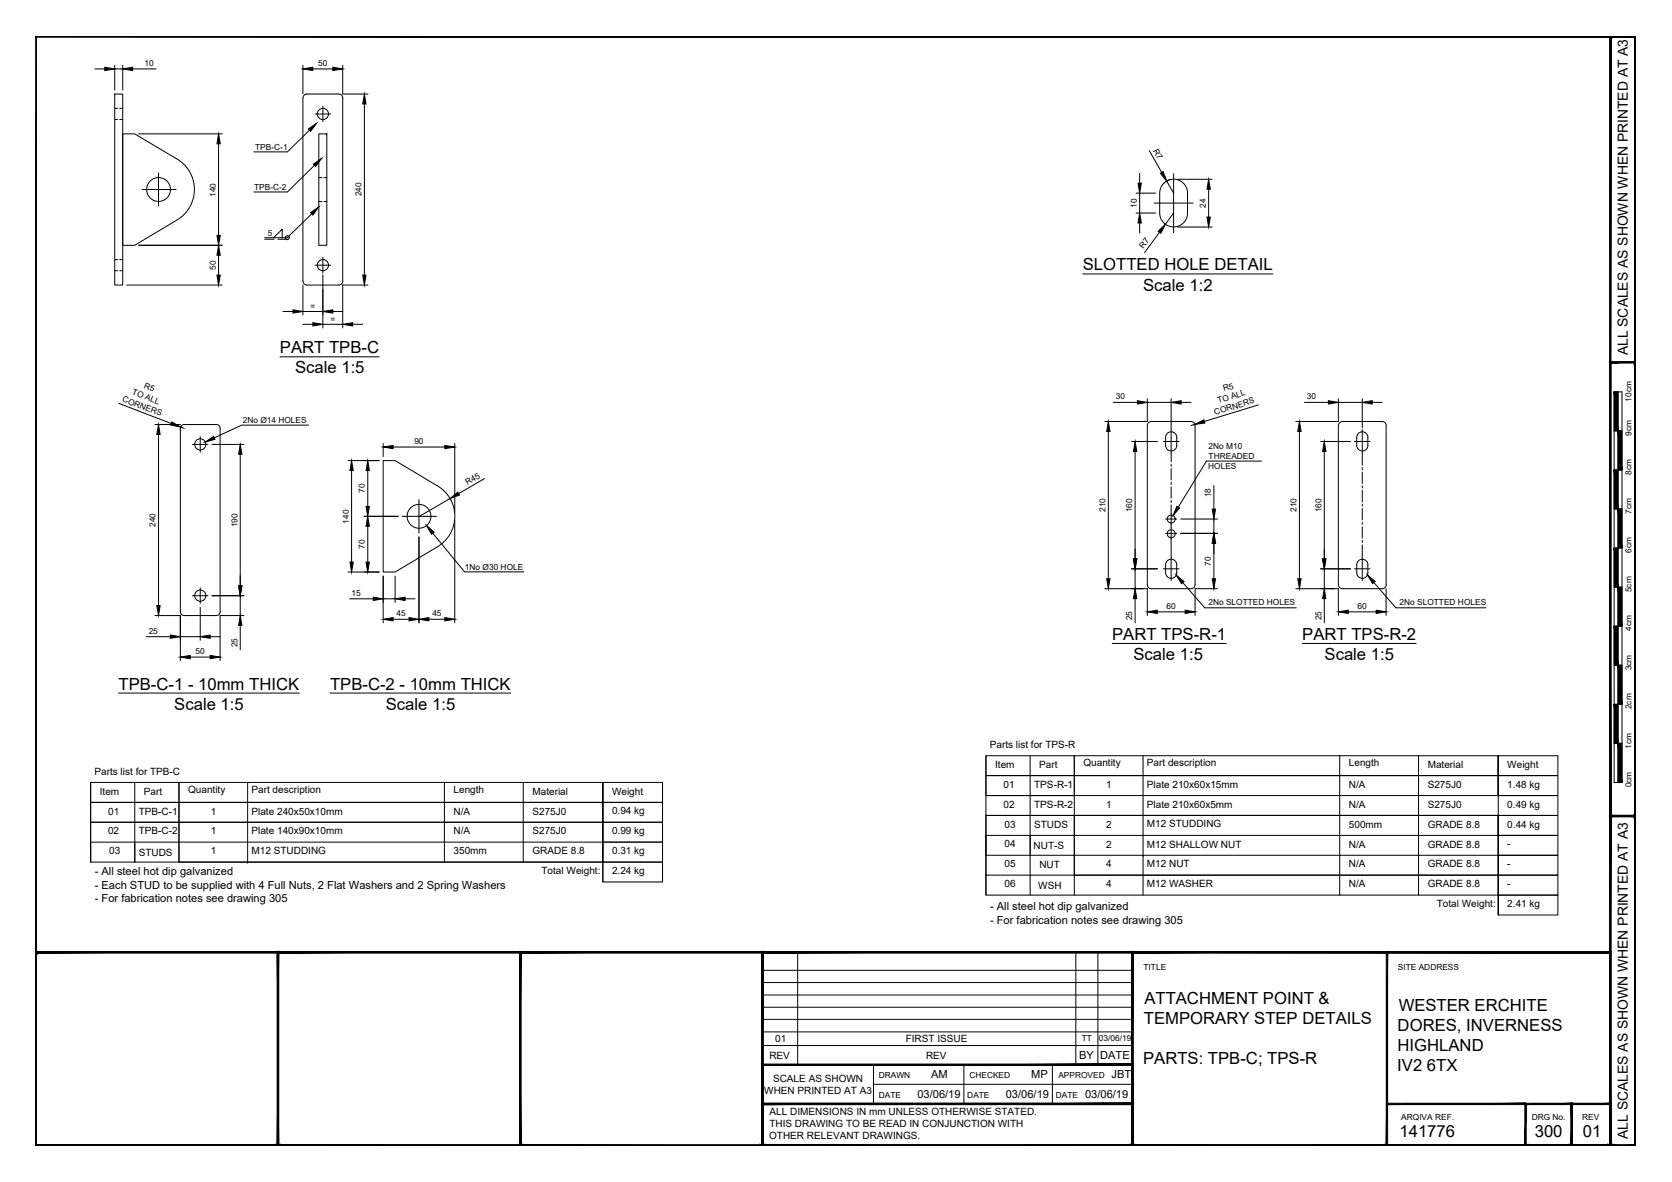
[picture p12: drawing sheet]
<svg xmlns="http://www.w3.org/2000/svg" width="420mm" height="297mm" viewBox="0 0 420 297" stroke-linecap="round" stroke-linejoin="round" font-family="sans-serif">
<!-- layer: PROPOSED OTHER USER 1 -->
<g fill="none" stroke="#000" stroke-width=".25">
<path d="M28.8 23.6h2v48h-2zM44.3 39.9a8.9 8.9 0 0 1 0 15.5M44.3 39.9l-10.5-6.3h-3v28h3l10.5-6.2M76.4 23.9l.7-.3h8a.97 .97 0 0 1 1 1v46a1.01 1.01 0 0 1-1 1h-8a1.04 1.04 0 0 1-1-1v-46zM80.1 33.6h2v28h-2zM292.4 46.1a3.5 3.5 0 0 1 3.9-.8 3.5 3.5 0 0 1 2.1 3.2v5a3.5 3.5 0 0 1-3.5 3.5 3.5 3.5 0 0 1-3.5-3.5v-5a3.5 3.5 0 0 1 1-2.4zM55.3 107.7v46M55.3 107.7a.97 .97 0 0 0-1-1h-8a1.01 1.01 0 0 0-1 1v46M96.3 115.7h3l10.5 6.3a8.9 8.9 0 0 1 0 15.5l-10.5 6.2h-3zM288.6 106.2l.7-.3h10a1.01 1.01 0 0 1 1 1v40a1.01 1.01 0 0 1-1 1h-10a1.01 1.01 0 0 1-1-1v-40zM293.5 108.8a1.41 1.41 0 0 1 1.4-.1 1.41 1.41 0 0 1 .8 1.2v2a1.41 1.41 0 0 1-1.4 1.4 1.41 1.41 0 0 1-1.4-1.4l.1-2.4zM336.3 106.9v40"/>
<path d="M336.3 106.9a1.01 1.01 0 0 1 1-1h10a1.01 1.01 0 0 1 1 1M343.7 109.9v2M343.7 109.9a1.41 1.41 0 0 0-1.4-1.4 1.41 1.41 0 0 0-1.4 1.4v2a1.41 1.41 0 0 0 1.4 1.4 1.41 1.41 0 0 0 1.4-1.4M348.3 106.9v40M45.3 153.7a1.01 1.01 0 0 0 1 1h8a1.01 1.01 0 0 0 1-1M292.9 142v1.9a1.41 1.41 0 0 0 1.4 1.4 1.41 1.41 0 0 0 1.4-1.4v-1.9M292.9 141.9a1.41 1.41 0 0 1 1.4-1.4 1.41 1.41 0 0 1 1.4 1.4M336.3 146.9a1.01 1.01 0 0 0 1 1h10a1.01 1.01 0 0 0 1-1M340.9 142v1.9a1.41 1.41 0 0 0 1.4 1.4 1.41 1.41 0 0 0 1.4-1.4M340.9 141.9a1.41 1.41 0 0 1 1.4-1.4 1.41 1.41 0 0 1 1.4 1.4M343.7 142v1.9"/>
<circle cx="81.1" cy="28.6" r="1.41"/>
<circle cx="39.8" cy="47.6" r="3"/>
<circle cx="81.1" cy="66.6" r="1.41"/>
<circle cx="50.3" cy="111.7" r="1.41"/>
<circle cx="105.3" cy="129.7" r="3"/>
<circle cx="294.3" cy="130.4" r="1.01"/>
<circle cx="294.3" cy="134.1" r="1.01"/>
<circle cx="50.3" cy="149.7" r="1.41"/>
</g>
<!-- layer: PROPOSED OTHER USER 1 - HIDDEN -->
<g fill="none" stroke="#000" stroke-width=".25">
<path d="M28.8 30h.8M28.8 27.2h.8M30.1 30h.7M30.1 27.2h.7M80.1 44.6h.8M80.1 50.6h.8M81.4 44.6h.7M81.4 50.6h.7M28.8 65.2h.8M28.8 68h.8M30.1 65.2h.7M30.1 68h.7"/>
<path d="M294.3 113.9v2.1M294.3 116.6v.6M294.3 117.8v2.8M342.3 113.9v3M342.3 117.5v.6M342.3 118.6v2.9M294.3 121.2v.6M294.3 122.3v2.9M294.3 125.8v.5M294.3 126.9v2.1M294.3 131.8v.8M294.3 135.5v4.5"/>
<path d="M342.3 122.1v.5M342.3 123.2v2.9M342.3 126.6v.6M342.3 127.8v2.8M342.3 131.2v.6M342.3 132.4v2.8M342.3 135.8v.6M342.3 136.9v3.1"/>
</g>
<!-- layer: TEXT AND DIMENSIONS -->
<g fill="none" stroke="#000" stroke-width=".25">
<path d="M23.8 17.3h2.5M28.8 17.3h2M28.8 16.4v6.2M30.8 16.4v6.2M33.3 17.3h5.9M76.1 16.4v7.2M78.6 17.3h5M86.1 16.4v7.2h6.4M34.8 33.6h21M54.9 36.1v23M77.8 32.7l-5.6 5.5h-8.4M79.2 28.6h3.9"/>
<path d="M81.1 26.7v3.9M91.6 26.1v43M288.8 37.9l3.1 5.4M35.6 47.6h8.6M39.8 43.4v8.4M68.7 59.7l2.2-2.1v2.1M78.3 53.7l-6.1 6h-5.7M79 41.6l-6.8 6.6h-8.4M285.5 53.5h4.9M285.5 48.5h4.9M286.4 43.5v2.5M286.4 48.5v5"/>
<path d="M286.4 56v2.6M290 51h9.8M291.4 58.4l-3.8 5.1M293.2 45.5l1.7 3M293.9 45.2l-1.4 .8M294.9 43.7v14.7M294.9 53.5l-2.1 2.9M295.9 57.1h8.7M295.9 45h8.7M303.7 47.5v7.1M31.8 71.6h24M34.8 61.6h21"/>
<path d="M54.9 64.1v5M66.5 60.1h2.4M69.8 60.1h2.4M71.1 78.3h2.5M76.1 71.6v7.6M76.1 78.3h5M79.2 66.6h3.9M81.1 64.7v3.9M81.1 69v13.4M83.6 78.3h2.5M92.5 71.6h-6.4v10.8M272.1 68.8h47.7"/>
<path d="M70.4 89.7h24.9M76.1 81.5h2.5M81.1 81.5h5M88.6 81.5h2.5M29.8 101.4l13.2 5M38.9 106.7h6.4M39.8 109.2v43M45.4 107.3l.9 .4M45.5 107.1l-.2 .6 .2 .5M48.3 111.7h4M50.3 109.7v4M53.3 111.7h8"/>
<path d="M60.4 114.2v33M77.6 106.8h-16.9l-6.9 3.2M87.5 115.7h7.8M88.3 118.2v23.1M92.4 118.2v9.1M96.3 111.4v3.4M98.8 112.3h13M114.3 111.4v17.3M278.5 108.4v37M279.8 101.1h6M284.4 110.9h6.5M285.2 113.4v27"/>
<path d="M288.3 100.2v5.7h-10.7M288.3 101.1h6M292.4 110.9h3.9M294.3 100.2v13.7M296.8 101.1h2.5M300.3 106.6l-1 .3M316.2 101.8l-13.5 4.1M317 115.9h-13.8l-7.1 11.5M326.5 108.4v37M327.8 101.1h6M331.9 110.9h7.5M332.8 113.4v27"/>
<path d="M336.3 100.2v5.7h-10.7M336.3 101.1h6M340.4 110.9h3.9M342.3 100.2v7.3M342.3 108v5.9M344.8 101.1h2.5M91.5 129.8h8.6M92.4 132.3v9M101.1 129.8h8.6M105.3 125.6v8.3M105.3 134.9v21.6M108.8 134l7.9 9.7h14.9"/>
<path d="M113.1 125.3l-7.7 4.5M114.3 130.8v25.7M121.8 120.3l-6.5 3.7M292.9 130.4h2.8M292.9 134h2.8M294.3 129v2.8M294.3 132.6v2.9M294.3 140v5.9M296.7 130.4h9.2M296.7 134h9.2M305 122v5.9M305 130.4v3.6"/>
<path d="M305 136.6v8.8M342.3 140v5.9M38.9 154.7h6.4v11.3M48.3 149.7h4M50.3 147.7v3.9M50.3 152.6v8.3M53.3 149.7h8M60.4 149.7v5M60.4 157.2v6.1M61.3 154.7h-6v11.3M87.5 143.7h7.8M87.9 150.5h5.9"/>
<path d="M96.3 144.8v11.7M96.3 150.5h3M98.8 155.6h4M99.3 144.8v6.6M101.8 150.5h2.5M107.8 155.6h4M277.6 147.9h10.7v6.8M284.3 142.9h6.6M285.2 142.9v5M285.2 150.4v6.1M290.8 153.8h7M292.4 142.9h3.9"/>
<path d="M297.2 146.4l5.5 6.3h23M305.9 147.9h-5.6v6.8M325.6 147.9h10.7v6.8M331.9 142.9h7.5M332.8 142.9v5M332.8 150.4v6.1M338.8 153.8h7M340.4 142.9h3.9M345.2 146.4l5.6 6.3h22.6M348.3 147.9v6.8M29.8 174.2h45.4M36.7 160h6.1"/>
<path d="M45.3 160h5M47.8 165.1h5M52.8 160h2.5M82.9 174.2h45.5M279.5 161.7h28.6M327.2 161.7h28.7M22.8 196.6v20M33.9 196.6v20M45 196.6v20h106.5v-5M62.2 196.6v20.3M111.7 196.6v20M131.5 196.6v20"/>
<path d="M151.5 196.6h-128.7v5h128.7M151.5 196.6h15v5h-15zM151.5 196.6v15M247.8 189.9v10M258.9 189.9v35M270 199.9h-22.2v5h128.7M270 189.9v35M287.2 189.9v35M336.7 189.9v35M356.5 189.9v35M376.5 189.9h-128.7v5h128.7M376.5 194.9h-128.7v5h128.7"/>
<path d="M376.5 189.9v10M376.5 189.9h15v5h-15zM376.5 194.9h15v5h-15zM376.5 199.9h15v5h-15zM22.8 216.6h128.7M22.8 211.6v5M151.5 206.6h-128.7v5h128.7M151.5 201.6h-128.7v5h128.7M151.5 201.6v20M151.5 201.6h15v5h-15zM151.5 206.6h15v5h-15zM151.5 211.6h15v5h-15z"/>
<path d="M151.5 216.6h15v5h-15zM247.8 204.9v15M247.8 219.9v5h128.7v-5M247.8 219.9h128.7M247.8 209.9v5M247.8 219.9v5M258.9 209.9v5M270 204.9h106.5M376.5 204.9h-128.7v5h128.7M376.5 209.9v5h-128.7v5M376.5 204.9h15v5h-15zM376.5 209.9h15v5h-15z"/>
<path d="M376.5 214.9h15v5h-15zM376.5 219.9h15v5h-15zM376.5 204.9v25h15v-5h-15v5"/>
<circle cx="72.2" cy="59.7" r=".5"/>
</g>
<g fill="#000" stroke="#000" stroke-width=".25">
<path d="M26.3 16.9l2.5 .4-2.5 .4zM30.8 17.3l2.5-.4v.8zM76.1 17.3l2.5-.4v.8zM83.6 16.9l2.5 .4-2.5 .4zM54.9 33.6l.5 2.5h-.9zM77.5 32.4l2.1-1.4-1.5 2zM91.6 23.6l.4 2.5h-.9zM54.5 59.1h.9l-.5 2.5zM78 53.4l2.1-1.4-1.5 2zM78.7 41.3l2.1-1.5-1.5 2.1zM286.4 53.5l.4 2.5h-.8zM286 46h.8l-.4 2.5z"/>
<path d="M291 58.1l1.8-1.7-1.1 2.2zM291.6 43.5l.7-.4 .9 2.4zM303.3 54.6h.8l-.4 2.5zM303.7 45l.4 2.5h-.8zM54.9 61.6l.5 2.5h-.9zM54.5 69.1h.9l-.5 2.5zM73.6 77.9l2.5 .4-2.5 .4zM81.1 78.3l2.5-.4v.8zM91.1 69.1h.9l-.4 2.5zM78.6 81.1l2.5 .4-2.5 .4zM86.1 81.5l2.5-.4v.8zM39.8 106.7l.4 2.5h-.8z"/>
<path d="M43.2 106l2.2 1.3-2.5-.5zM51.6 111.1l2.1-1.4 .3 .7zM60.4 111.7l.4 2.5h-.8zM88.3 115.7l.5 2.5h-.9zM92.4 115.7l.4 2.5h-.8zM96.3 112.3l2.5-.4v.9zM111.8 111.9l2.5 .4-2.5 .5zM278.5 105.9l.4 2.5h-.8zM285.2 110.9l.5 2.5h-.9zM285.8 100.7l2.5 .4-2.5 .4zM294.3 101.1l2.5-.4v.8zM300.3 106.6l2.2-1.1 .3 .8z"/>
<path d="M326.5 105.9l.5 2.5h-.9zM332.8 110.9l.4 2.5h-.8zM333.8 100.7l2.5 .4-2.5 .4zM342.3 101.1l2.5-.4v.8zM92.4 129.8l.4 2.5h-.8zM92 127.3h.8l-.4 2.5zM107.2 132.1l1.9 1.6-.6 .6zM113.1 125.3l1.9-1.6 .5 .7zM295.7 127.2l.7 .4-1.6 2zM305 134l.5 2.6h-.9zM304.6 127.9h.9l-.5 2.5zM39.4 152.2h.8l-.4 2.5z"/>
<path d="M42.8 159.6l2.5 .4-2.5 .4zM50.3 160l2.5-.4v.8zM60 147.2h.8l-.4 2.5zM60.4 154.7l.4 2.5h-.8zM87.9 141.3h.9l-.5 2.4zM92 141.3h.8l-.4 2.4zM93.8 150.1l2.5 .4-2.5 .4zM96.3 155.6l2.5-.4v.8zM99.3 150.5l2.5-.4v.8zM102.8 155.2l2.5 .4-2.5 .4zM105.3 155.6l2.5-.4v.8zM111.8 155.2l2.5 .4-2.5 .4z"/>
<path d="M278.1 145.4h.8l-.4 2.5zM284.8 140.4h.9l-.5 2.5zM285.2 147.9l.5 2.5h-.9zM288.3 153.8l2.5-.5v.9zM295.6 144.5l1.9 1.6-.6 .6zM297.8 153.3l2.5 .5-2.5 .4zM304.6 145.4h.9l-.5 2.5zM326.1 145.4h.9l-.5 2.5zM332.4 140.4h.8l-.4 2.5zM332.8 147.9l.4 2.5h-.8zM336.3 153.8l2.5-.5v.9zM343.6 144.5l2 1.6-.7 .6z"/>
<path d="M345.8 153.3l2.5 .5-2.5 .4zM45.3 165.1l2.5-.4v.8zM52.8 164.7l2.5 .4-2.5 .4z"/>
</g>
<!-- layer: 0 -->
<g fill="none" stroke="#000" stroke-width=".25">
<path d="M405.6 98.5h2v98.1h-2zM406.6 98.5v98.1M405.6 118.1h2M405.6 108.3h2M405.6 137.7h2M405.6 127.9h2M405.6 157.4h2M405.6 147.6h2M405.6 177h2M405.6 167.2h2M405.6 186.8h2M200.4 239.3v28.3"/>
<path d="M270.3 239.3v28.3M275.9 239.3v28.3M191.6 250h93M191.6 246.9h93M191.6 243.8h93M191.6 256.2h93M191.6 253.1h93M191.6 259.3h93M191.6 262.7h93M219.5 267.6v9.8M219.5 272.5h65.1M242.2 267.6v9.8"/>
<path d="M264.5 267.6v9.8"/>
</g>
<g fill="#000" stroke="#000" stroke-width=".25">
<path d="M9 9.2l.2 .1h401.6zM9 9.2h402l-.2 .1z"/>
<path d="M404.5 9.2l.3 .1zM404.5 9.2l.3 .1-.3 278.6zM404.8 9.3l-.3 278.6 .3-.1zM404.5 287.9l.3-.1z"/>
<path d="M404.6 9.2l.2 .1h6zM404.6 9.2h6.4l-.2 .1z"/>
<path d="M410.8 9.3v278.5l.2-278.6zM411 9.2v278.7l-.2-.1z"/>
<path d="M410.8 9.3v278.5l.2-278.6zM411 9.2v278.7l-.2-.1z"/>
<path d="M404.5 90.9l.3 .3 6.2-.3zM404.8 91.2l6.2-.3-.2 .3zM411 90.9l-.2 .3z"/>
<path d="M404.5 90.9l.3 114v-113.7zM404.5 90.9l.3 114-.3 .3z"/>
<path d="M405.6 98.5l1 9.8v-9.8zM405.6 98.5l1 9.8h-1z"/>
<path d="M411 91l-.2 .2 .2 113.9zM410.8 91.2l.2 113.9-.2-.2zM410.8 204.9l.2 .3zM404.8 204.9h6l.2 .3zM404.8 204.9l-.3 .3h6.5z"/>
<path d="M405.6 118.1l1 9.8v-9.8zM405.6 118.1l1 9.8h-1z"/>
<path d="M406.6 108.3l1 9.8v-9.8zM406.6 108.3l1 9.8h-1z"/>
<path d="M405.6 137.7l1 9.8v-9.8zM405.6 137.7l1 9.8h-1z"/>
<path d="M406.6 127.9l1 9.8v-9.8zM406.6 127.9l1 9.8h-1z"/>
<path d="M405.6 157.4l1 9.8v-9.8zM405.6 157.4l1 9.8h-1z"/>
<path d="M406.6 147.5l1 9.9v-9.9zM406.6 147.5l1 9.9h-1z"/>
<path d="M405.6 177l1 9.8v-9.8zM405.6 177l1 9.8h-1z"/>
<path d="M406.6 167.2l1 9.8v-9.8zM406.6 167.2l1 9.8h-1z"/>
<path d="M406.6 186.8l1 9.8v-9.8zM406.6 186.8l1 9.8h-1z"/>
<path d="M404.5 204.9l.3 .3 6.2-.3zM404.8 205.2l6.2-.3-.2 .3zM411 204.9l-.2 .3z"/>
<path d="M411 205l-.2 .2 .2 82.7zM410.8 205.2l.2 82.7-.2-.1zM410.8 287.8l.2 .1z"/>
<path d="M9 239.1l.2 .4zM9 239.1l395.5 .4h-395.3zM9 239.1l395.5 .4 .3-.4z"/>
<path d="M9.2 239.5h60.5l.3-.4zM9 239.1h61l-60.8 .4zM9 239.1l.2 .4z"/>
<path d="M70 239.5h60.6l.3-.4zM69.7 239.1h61.2l-60.9 .4zM69.7 239.1l.3 48.7v-48.3zM69.7 239.1l.3 48.7-.3 .1zM69.7 287.9l.3-.1z"/>
<path d="M130.9 239.5h60.5l.4-.4zM130.6 239.1h61.2l-60.9 .4zM130.6 239.1l.3 48.7v-48.3zM130.6 239.1l.3 48.7-.3 .1zM130.6 287.9l.3-.1z"/>
<path d="M191.8 239.5h92.6l.3-.4zM191.4 239.1h93.3l-92.9 .4zM191.4 239.1l.4 48.7v-48.3zM191.4 239.1l.4 48.7-.4 .1zM191.4 287.9l.4-.1z"/>
<path d="M284.7 239.5h63.7l.3-.4zM284.4 239.1h64.3l-64 .4zM284.4 239.1l.3 48.7v-48.3zM284.4 239.1l.3 48.7-.3 .1zM284.4 287.9l.3-.1z"/>
<path d="M404.8 239.1l-.3 .4 .3 48.4zM404.5 239.5l.3 48.4-.3-.1zM404.5 287.8l.3 .1z"/>
<path d="M191.4 277.2l.4 .4 92.9-.4zM191.8 277.6l92.9-.4-.3 .4zM284.7 277.2l-.3 .4 .3 10.3zM284.4 277.6l.3 10.3-.3-.1zM284.4 287.8l.3 .1z"/>
<path d="M191.4 277.6h93.3l-.3-.4zM191.4 277.6l.4-.4h92.6zM191.4 267.4v10.2l.4-.4zM191.4 267.4l.4 .4v9.4zM191.4 267.4l.4 .4 92.9-.4zM191.8 267.8l92.9-.4-.3 .4zM284.7 267.4l-.3 .4 .3 9.8zM284.4 267.8l.3 9.8-.3-.4z"/>
<path d="M383.2 277.2l.3 .4 11.6-.4zM383.5 277.6l11.6-.4-.3 .4zM394.8 277.6l.3 10.3v-10.7zM394.8 277.6l.3 10.3-.3-.1zM394.8 287.8l.3 .1z"/>
<path d="M348.5 277.6h34.8v-.4zM348.5 277.2h34.8l-34.8 .4z"/>
<path d="M394.8 277.2l.3 .4 9.7-.4zM395.1 277.6l9.7-.4-.3 .4zM404.8 277.2l-.3 .4 .3 10.3zM404.5 277.6l.3 10.3-.3-.1zM404.5 287.8l.3 .1z"/>
<path d="M9.2 9.3l-.2 278.6 .2-.1zM9 9.2l.2 .1-.2 278.6z"/>
<path d="M9.2 239.5l-.2 48.4 .2-.1zM9 239.3l.2 .2-.2 48.4z"/>
<path d="M9.2 287.8l60.6 .1-.1-.1zM9 287.9l.2-.1 60.6 .1z"/>
<path d="M69.7 287.8l.3 .1zM70 239.1v48.8l-.3-.1zM70 239.1l-.3 .4v48.3z"/>
<path d="M70 287.8l60.7 .1-.1-.1zM70 287.8l60.7 .1h-60.9z"/>
<path d="M130.6 287.8l.3 .1zM130.9 239.1v48.8l-.3-.1zM130.9 239.1l-.3 .4v48.3z"/>
<path d="M130.9 287.8l60.7 .1-.2-.1zM130.9 287.8l60.7 .1h-60.9z"/>
<path d="M191.4 287.8l.4 .1zM191.8 239.1v48.8l-.4-.1zM191.4 239.5v48.3l.4-48.7z"/>
<path d="M191.8 287.8l92.8 .1-.2-.1zM191.8 287.8l92.8 .1h-93z"/>
<path d="M284.4 287.8l.3 .1zM284.7 239.1v48.8l-.3-.1zM284.7 239.1l-.3 .4v48.3z"/>
<path d="M191.6 287.9h93l-.2-.1zM191.6 287.9l.2-.1h92.6zM191.4 287.9l.4-.1zM191.8 277.6v10.2l-.4 .1zM191.4 277.2v10.7l.4-10.3z"/>
<path d="M284.7 287.8l63.8 .1-.1-.1zM284.6 287.9l.1-.1 63.8 .1z"/>
<path d="M348.4 287.8l.3 .1zM348.7 239.1v48.8l-.3-.1zM348.7 239.1l-.3 .4v48.3z"/>
<path d="M383.3 287.9h11.7l-.2-.1zM383.3 287.9l.2-.1h11.3zM383.2 287.9l.3-.1zM383.5 277.6v10.2l-.3 .1zM383.2 277.2v10.7l.3-10.3z"/>
<path d="M9 287.9h395.6l-.1-.1zM9 287.9l.2-.1h395.3zM9 239.3v48.6l.2-.1zM9 239.3l.2 .2v48.3z"/>
<path d="M395 287.9h9.6l-.1-.1zM395 287.9l.1-.1h9.4zM394.8 287.9l.3-.1zM395.1 277.6v10.2l-.3 .1zM394.8 277.2v10.7l.3-10.3z"/>
<path d="M9.2 287.8l401.8 .1-.2-.1zM9 287.9l.2-.1 401.8 .1z"/>
<path d="M404.8 287.8l6.2 .1-.2-.1zM404.6 287.9l.2-.1 6.2 .1z"/>
<path d="M404.6 287.9h6.4l-.2-.1zM404.6 287.9l.2-.1h6zM404.5 287.9l.3-.1zM404.8 205.2v82.6l-.3 .1zM404.5 204.9v83l.3-82.7z"/>
</g>
<g font-size="4.2">
<text x="272.1" y="68">SLOTTED HOLE DETAIL</text>
<text x="287.3" y="73">Scale 1:2</text>
<text x="70.4" y="88.8">PART TPB-C</text>
<text x="74.1" y="93.8">Scale 1:5</text>
<text x="279.5" y="160.8">PART TPS-R-1</text>
<text x="327.2" y="160.8">PART TPS-R-2</text>
<text x="284.8" y="165.8">Scale 1:5</text>
<text x="332.8" y="165.8">Scale 1:5</text>
<text x="29.8" y="173.3">TPB-C-1 - 10mm THICK</text>
<text x="82.9" y="173.3">TPB-C-2 - 10mm THICK</text>
<text x="43.8" y="178.3">Scale 1:5</text>
<text x="96.9" y="178.3">Scale 1:5</text>
<text x="287.5" y="257.4">TEMPORARY STEP DETAILS</text>
<text x="287.6" y="252.4">ATTACHMENT POINT &amp;</text>
<text x="351.5" y="253.9">WESTER ERCHITE</text>
<text x="351.2" y="259">DORES, INVERNESS</text>
<text x="287.3" y="267.4">PARTS: TPB-C; TPS-R</text>
<text x="351.1" y="269.1">IV2 6TX</text>
<text x="351.2" y="264">HIGHLAND</text>
<text x="351.7" y="285.7">141776</text>
<text x="385.7" y="285.7">300</text>
<text x="397.8" y="285.6">01</text>
</g>
<g font-size="3.5">
<text x="409.1" y="89.3" transform="rotate(-90 409.1 89.3)">ALL SCALES AS SHOWN WHEN PRINTED AT A3</text>
<text x="409.1" y="286.2" transform="rotate(-90 409.1 286.2)">ALL SCALES AS SHOWN WHEN PRINTED AT A3</text>
</g>
<g font-size="2.8">
<text x="23.8" y="220">- All steel hot dip galvanized</text>
<text x="23.8" y="223.4">- Each STUD to be supplied with 4 Full Nuts, 2 Flat Washers and 2 Spring Washers</text>
<text x="23.8" y="226.7">- For fabrication notes see drawing 305</text>
<text x="248.8" y="228.8">- All steel hot dip galvanized</text>
<text x="248.8" y="232.1">- For fabrication notes see drawing 305</text>
<text x="271.1" y="266.2">BY</text>
<text x="276.5" y="266.2">DATE</text>
<text x="230.5" y="275.9">03/06/19</text>
<text x="234" y="271">AM</text>
<text x="252.8" y="275.9">03/06/19</text>
<text x="259.1" y="271">MP</text>
<text x="272.7" y="275.9">03/06/19</text>
<text x="279.3" y="271">JBT</text>
</g>
<g font-size="2.5">
<text x="248.7" y="188">Parts list for TPS-R</text>
<text x="23.7" y="194.7">Parts list for TPB-C</text>
<text x="250.1" y="193">Item</text>
<text x="261.2" y="193">Part</text>
<text x="272.3" y="192.5">Quantity</text>
<text x="288.2" y="192.5">Part description</text>
<text x="288.2" y="198">Plate 210x60x15mm</text>
<text x="339" y="192.5">Length</text>
<text x="339" y="198">N/A</text>
<text x="358.8" y="193">Material</text>
<text x="358.8" y="198">S275J0</text>
<text x="378.8" y="193">Weight</text>
<text x="378.8" y="198">1.48 kg</text>
<text x="25.1" y="199.7">Item</text>
<text x="36.2" y="199.7">Part</text>
<text x="47.3" y="199.2">Quantity</text>
<text x="63.2" y="199.2">Part description</text>
<text x="114" y="199.2">Length</text>
<text x="133.8" y="199.7">Material</text>
<text x="153.8" y="199.7">Weight</text>
<text x="252.2" y="203">02</text>
<text x="252.2" y="198">01</text>
<text x="259.9" y="198">TPS-R-1</text>
<text x="259.9" y="203">TPS-R-2</text>
<text x="278" y="198">1</text>
<text x="278" y="203">1</text>
<text x="288.2" y="203">Plate 210x60x5mm</text>
<text x="339" y="203">N/A</text>
<text x="358.8" y="203">S275J0</text>
<text x="378.8" y="203">0.49 kg</text>
<text x="27.2" y="209.7">02</text>
<text x="27.2" y="204.7">01</text>
<text x="34.9" y="204.7">TPB-C-1</text>
<text x="34.9" y="209.7">TPB-C-2</text>
<text x="53" y="204.7">1</text>
<text x="53" y="209.7">1</text>
<text x="63.2" y="204.7">Plate 240x50x10mm</text>
<text x="63.2" y="209.7">Plate 140x90x10mm</text>
<text x="114" y="204.7">N/A</text>
<text x="114" y="209.7">N/A</text>
<text x="133.8" y="204.7">S275J0</text>
<text x="133.8" y="209.7">S275J0</text>
<text x="153.8" y="204.7">0.94 kg</text>
<text x="153.8" y="209.7">0.99 kg</text>
<text x="252.4" y="208">03</text>
<text x="259.9" y="208">STUDS</text>
<text x="278" y="208">2</text>
<text x="288.2" y="207.9">M12 STUDDING</text>
<text x="339" y="208">500mm</text>
<text x="358.8" y="208">GRADE 8.8</text>
<text x="378.8" y="208">0.44 kg</text>
<text x="27.4" y="214.7">03</text>
<text x="34.9" y="215">STUDS</text>
<text x="53" y="214.7">1</text>
<text x="63.2" y="214.7">M12 STUDDING</text>
<text x="114" y="214.7">350mm</text>
<text x="133.8" y="214.7">GRADE 8.8</text>
<text x="153.8" y="214.7">0.31 kg</text>
<text x="252.4" y="213">04</text>
<text x="259.7" y="213.3">NUT-S</text>
<text x="278" y="213">2</text>
<text x="288.2" y="213">M12 SHALLOW NUT</text>
<text x="339" y="213">N/A</text>
<text x="358.8" y="213">GRADE 8.8</text>
<text x="378.8" y="213">-</text>
<text x="136.1" y="219.7">Total Weight:</text>
<text x="153.8" y="219.7">2.24 kg</text>
<text x="252.4" y="218">05</text>
<text x="261.2" y="218.2">NUT</text>
<text x="278" y="218">4</text>
<text x="288.2" y="218">M12 NUT</text>
<text x="339" y="218">N/A</text>
<text x="358.8" y="218">GRADE 8.8</text>
<text x="378.8" y="218">-</text>
<text x="252.4" y="223">06</text>
<text x="260.9" y="223.3">WSH</text>
<text x="278" y="223">4</text>
<text x="288.2" y="223">M12 WASHER</text>
<text x="339" y="223">N/A</text>
<text x="358.8" y="223">GRADE 8.8</text>
<text x="361.1" y="228">Total Weight:</text>
<text x="378.8" y="223">-</text>
<text x="378.8" y="228">2.41 kg</text>
<text x="194.8" y="261.9">01</text>
<text x="227.6" y="261.9">FIRST ISSUE</text>
<text x="193.3" y="266.1">REV</text>
<text x="232.7" y="266.1">REV</text>
<text x="192" y="274.9">WHEN PRINTED AT A3</text>
<text x="194.3" y="271.9">SCALE AS SHOWN</text>
<text x="193.4" y="280.2">ALL DIMENSIONS IN mm UNLESS OTHERWISE STATED.</text>
<text x="193.3" y="286.2">OTHER RELEVANT DRAWINGS.</text>
<text x="193.3" y="283.2">THIS DRAWING TO BE READ IN CONJUNCTION WITH</text>
</g>
<g font-size="2.1">
<text x="36.3" y="16.6">10</text>
<text x="80" y="16.6">50</text>
<text x="64.1" y="37.6">TPB-C-1</text>
<text x="289.7" y="38" transform="rotate(60 289.7 38)">R7</text>
<text x="63.9" y="47.7">TPB-C-2</text>
<text x="54.2" y="49.5" transform="rotate(-90 54.2 49.5)">140</text>
<text x="90.8" y="49.4" transform="rotate(-90 90.8 49.4)">240</text>
<text x="285.7" y="52.3" transform="rotate(-90 285.7 52.3)">10</text>
<text x="303" y="52.2" transform="rotate(-90 303 52.2)">24</text>
<text x="67.3" y="59.4">5</text>
<text x="287.4" y="62.6" transform="rotate(-54 287.4 62.6)">R7</text>
<text x="54.2" y="67.8" transform="rotate(-90 54.2 67.8)">50</text>
<text x="78" y="77.6">=</text>
<text x="83" y="80.8">=</text>
<text x="30.6" y="100.9" transform="rotate(21 30.6 100.9)">CORNERS</text>
<text x="33.1" y="99.1" transform="rotate(21 33.1 99.1)">TO ALL</text>
<text x="36" y="97.5" transform="rotate(21 36 97.5)">R5</text>
<text x="280.4" y="100.4">30</text>
<text x="306.2" y="101.4" transform="rotate(-17 306.2 101.4)">TO ALL</text>
<text x="307.6" y="98.3" transform="rotate(-17 307.6 98.3)">R5</text>
<text x="328.4" y="100.4">30</text>
<text x="410" y="101" transform="rotate(-90 410 101)">10cm</text>
<text x="61" y="106.3">2No Ø14 HOLES</text>
<text x="305.4" y="104.3" transform="rotate(-17 305.4 104.3)">CORNERS</text>
<text x="104.1" y="111.6">90</text>
<text x="303.7" y="112.8">2No M10</text>
<text x="410" y="109.5" transform="rotate(-90 410 109.5)">9cm</text>
<text x="303.6" y="117.8">HOLES</text>
<text x="303.7" y="115.3">THREADED</text>
<text x="410" y="119.4" transform="rotate(-90 410 119.4)">8cm</text>
<text x="91.7" y="123.9" transform="rotate(-90 91.7 123.9)">70</text>
<text x="117.5" y="121.9" transform="rotate(-30 117.5 121.9)">R45</text>
<text x="304.3" y="125" transform="rotate(-90 304.3 125)">18</text>
<text x="87.6" y="131.6" transform="rotate(-90 87.6 131.6)">140</text>
<text x="277.8" y="128.7" transform="rotate(-90 277.8 128.7)">210</text>
<text x="284.5" y="128.7" transform="rotate(-90 284.5 128.7)">160</text>
<text x="325.8" y="128.7" transform="rotate(-90 325.8 128.7)">210</text>
<text x="332" y="128.7" transform="rotate(-90 332 128.7)">160</text>
<text x="410" y="129.2" transform="rotate(-90 410 129.2)">7cm</text>
<text x="39.1" y="132.4" transform="rotate(-90 39.1 132.4)">240</text>
<text x="59.6" y="132.5" transform="rotate(-90 59.6 132.5)">190</text>
<text x="91.7" y="137.9" transform="rotate(-90 91.7 137.9)">70</text>
<text x="116.8" y="143.2">1No Ø30 HOLE</text>
<text x="304.3" y="142.2" transform="rotate(-90 304.3 142.2)">70</text>
<text x="410" y="139" transform="rotate(-90 410 139)">6cm</text>
<text x="88.3" y="149.8">15</text>
<text x="410" y="148.8" transform="rotate(-90 410 148.8)">5cm</text>
<text x="99.7" y="154.9">45</text>
<text x="108.6" y="154.9">45</text>
<text x="284.5" y="155.9" transform="rotate(-90 284.5 155.9)">25</text>
<text x="293.2" y="153">60</text>
<text x="303.7" y="152">2No SLOTTED HOLES</text>
<text x="332" y="155.9" transform="rotate(-90 332 155.9)">25</text>
<text x="341.2" y="153">60</text>
<text x="351.7" y="152">2No SLOTTED HOLES</text>
<text x="37.4" y="159.3">25</text>
<text x="410" y="158.5" transform="rotate(-90 410 158.5)">4cm</text>
<text x="49.1" y="164.4">50</text>
<text x="59.6" y="162.6" transform="rotate(-90 59.6 162.6)">25</text>
<text x="410" y="168.5" transform="rotate(-90 410 168.5)">3cm</text>
<text x="410" y="178.2" transform="rotate(-90 410 178.2)">2cm</text>
<text x="410" y="188.2" transform="rotate(-90 410 188.2)">1cm</text>
<text x="410" y="197.9" transform="rotate(-90 410 197.9)">0cm</text>
<text x="287.4" y="243.8">TITLE</text>
<text x="351.3" y="243.8">SITE ADDRESS</text>
<text x="271.8" y="261.7">TT</text>
<text x="276.2" y="261.7">03/06/19</text>
<text x="220.8" y="271">DRAWN</text>
<text x="220.9" y="275.9">DATE</text>
<text x="243.1" y="275.9">DATE</text>
<text x="243.6" y="271">CHECKED</text>
<text x="265.3" y="275.9">DATE</text>
<text x="266" y="271">APPROVED</text>
<text x="352.1" y="281.5">ARQIVA REF.</text>
<text x="384.9" y="281.5">DRG No.</text>
<text x="397.6" y="281.5">REV</text>
</g>
</svg>
